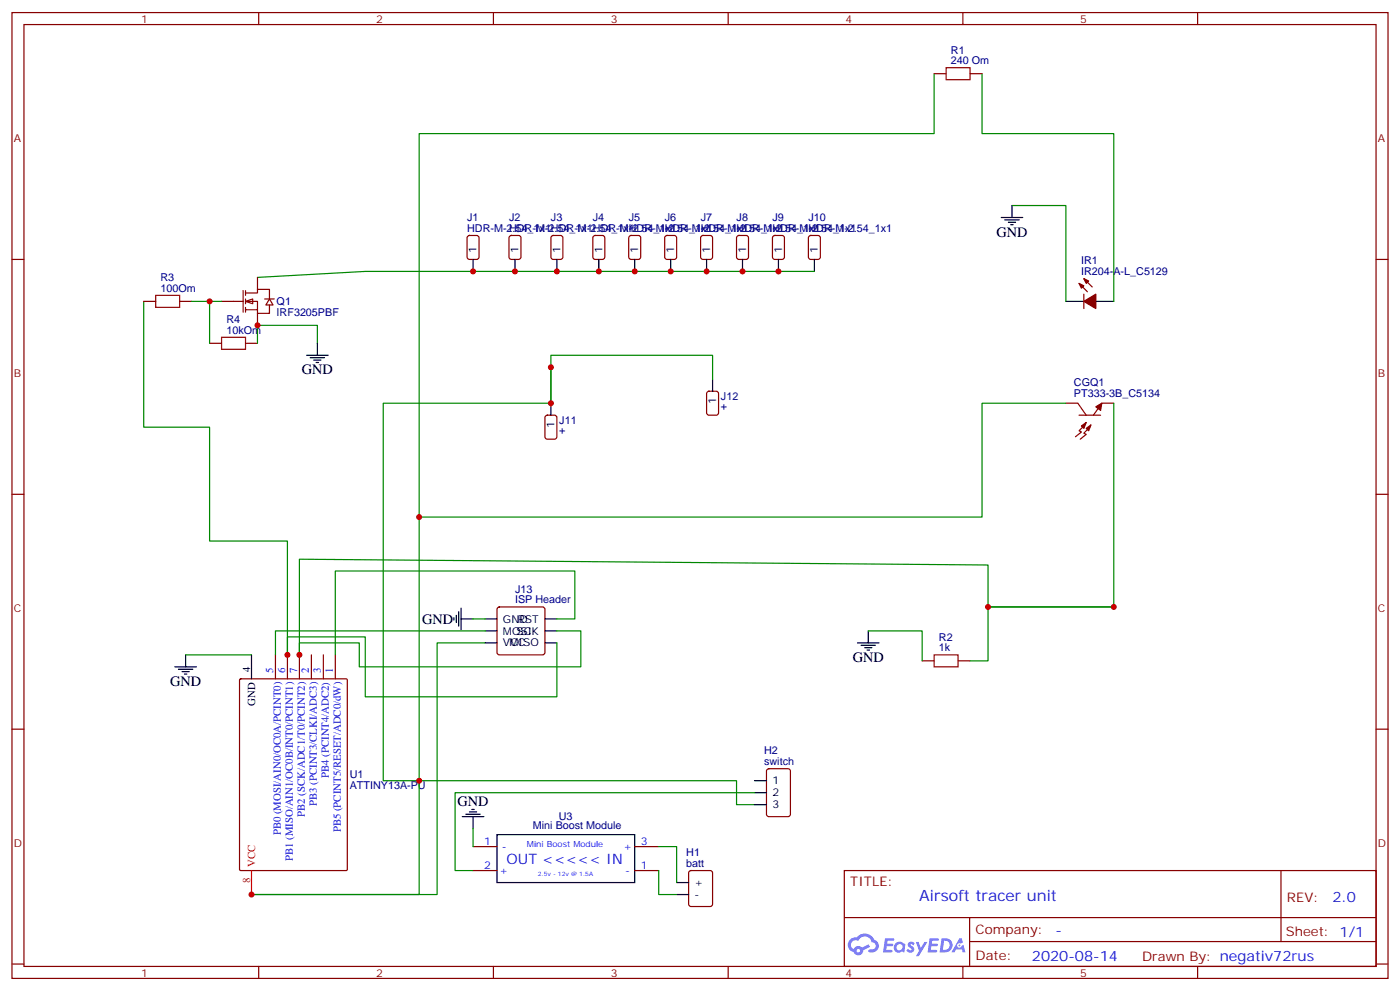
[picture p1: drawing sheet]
<svg xmlns="http://www.w3.org/2000/svg" width="412mm" height="292mm" viewBox="0 0 412 292" stroke-linecap="round" stroke-linejoin="round" font-family="sans-serif">
<g fill="none" stroke="#870000" stroke-width=".35">
<path d="M3.5 3.7h405.4v284.3h-405.4zM7.1 7.2h398.2v277.3h-398.2zM76.2 3.7v3.5M145.3 3.7v3.5M214.5 3.7v3.5M283.6 3.7v3.5M352.8 3.7v3.5M3.5 76.4h3.6M405.3 76.4h3.6M3.5 145.5h3.6M405.3 145.5h3.6M3.5 214.7h3.6"/>
<path d="M405.3 214.7h3.6M248.7 256.3h156.6v28.2h-156.6zM377.3 256.3v20.9M248.7 270.1h156.5M285.6 277.2h119.6M285.6 270.1v14.2M3.5 283.8h3.6M76.2 284.5v3.5M145.3 284.5v3.5M214.5 284.5v3.5M283.6 284.5v3.5M352.8 284.5v3.5"/>
<path d="M405.3 283.8h3.6"/>
</g>
<g fill="#5487ff">
<path d="M267.7 277.5a1.22 1.22 0 0 1 1.7 .2l-.4 .6a.47 .47 0 0 0-.3-.4 .47 .47 0 0 0-.5 .2l.1 .2a1.14 1.14 0 0 1 .8 1.8 1.14 1.14 0 0 1-1.9 0l-.2-.2 .5-.6 .7 .5a.29 .29 0 0 0 .3-.3 .29 .29 0 0 0-.2-.3 1.04 1.04 0 0 1-.6-1.7z"/>
<path d="M260.7 276.2h2.4l.3 .2-.2 .5-1.8 .1-.1 .8h1.5l.3 .4-.3 .4h-1.6l-.2 1.1h1.7l.2 .3-.2 .3-2.6 .1z"/>
<path d="M273.8 276.2h2.4l.3 .2-.1 .5-1.8 .1-.2 .8h1.6l.3 .4-.4 .4-1.6-.1-.1 1.1 1.7 .1 .2 .3-.2 .3-2.6 .1z"/>
<path d="M282.6 276.2h.7l.3 1.3-.6 .3a.69 .69 0 0 0-1 .3 .69 .69 0 0 0 .4 .9 .69 .69 0 0 0 .9-.6l.5-.2 .6 2.2h-.8l-.2-.9h-1.8l-.5 .9h-.8z"/>
<path d="M269.8 277.3h.8l.6 1.8 1.1-1.8h.9l-2.6 4.2h-.8l.9-1.5z"/>
<path d="M277.4 276.2l-.6 4.2h1.3a2.11 2.11 0 0 0 2.5-2.1 2.11 2.11 0 0 0-2.5-2.1zM278.1 277a1.39 1.39 0 0 1 1.7 1.4 1.39 1.39 0 0 1-1.8 1.2h-.3z"/>
<path d="M263.7 277.8a1.54 1.54 0 0 0-.1 2.2 1.54 1.54 0 0 0 2.2 .1l.6 .3 .3-2.3-.2-.3h-.4a1.49 1.49 0 0 0-2.4 0zM264 278.8a.94 .94 0 0 1 1.8 0 .94 .94 0 0 1-1.8 0z"/>
<path d="M250.4 276.6a2.18 2.18 0 0 0 1.1 3.7 1.44 1.44 0 0 0 1.6 .9 1.44 1.44 0 0 0 1.2-1.4l2-1.1-.5-.7-1.9 1a1.47 1.47 0 0 0-2.4 .4 1.39 1.39 0 0 1-.7-1.9 1.39 1.39 0 0 1 2-.5 2.12 2.12 0 0 1 2.2-1.3 2.12 2.12 0 0 1 1.9 1.7 1.14 1.14 0 0 1 1.1 1.4 1.14 1.14 0 0 1-1.7 .7 .43 .43 0 0 0-.5 .4 .43 .43 0 0 0 .4 .5 1.98 1.98 0 0 0 2.5-1.2 1.98 1.98 0 0 0-1.2-2.6 3.1 3.1 0 0 0-5.3-.6l-.9 .1zM252.3 279.9a.55 .55 0 0 1 1.1 0 .55 .55 0 0 1-1.1 0z"/>
<circle cx="282.6" cy="278.3" r=".26"/>
</g>
<g fill="none" stroke="#870000" stroke-width=".35">
<path d="M275.2 21.7h3.5M285.8 21.7h3.5M137.8 69.5l.5-.2h2.1l.7 .5v5.9l-.5 .6-2.3 .1-.7-.5v-5.9zM150.2 69.5l.4-.2h2.2l.6 .5 .1 5.9-.5 .6-2.4 .1-.6-.5-.1-5.9zM162.5 69.5l.5-.2h2.1l.7 .5v5.9l-.5 .6-2.3 .1-.7-.5v-5.9zM174.9 69.5l.4-.2h2.1l.7 .5 .1 5.9-.5 .6-2.4 .1-.6-.5-.1-5.9zM185.4 69.5l.5-.2h2.1l.7 .5v5.9l-.4 .6-2.4 .1-.6-.5-.1-5.9zM196 69.5l.5-.2h2.1l.7 .5v5.9l-.4 .6-2.4 .1-.7-.5v-5.9zM206.6 69.5l.5-.2h2.1l.6 .5 .1 5.9-.5 .6-2.3 .1-.7-.5v-5.9zM217.2 69.5l.5-.2h2.1l.6 .5 .1 5.9-.5 .6-2.3 .1-.7-.5v-5.9zM227.8 69.5l.4-.2h2.2l.6 .5 .1 5.9-.5 .6-2.4 .1-.6-.5-.1-5.9zM238.4 69.5l.4-.2h2.1l.7 .5 .1 5.9-.5 .6-2.4 .1-.6-.5-.1-5.9z"/>
<path d="M317.9 83.4l2.4 2.5M319.3 82l2.4 2.5M319.3 86.6v4.2M208.4 115.4l.4-.2h2.2l.6 .4 .1 5.9-.5 .7h-2.4l-.6-.4-.1-5.9zM314 118.7h3.5l2.5 3.5M328.1 118.7h-3.5l-2.5 3.5M160.7 122.4l.5-.2h2.1l.7 .5v5.9l-.4 .6-2.4 .1-.6-.5-.1-5.9zM317.9 122.2h6.3M319.6 125.1l-1.7 1.7 .7 .4-1.8 1.4M321 125.8l-1.7 1.7 .7 .4-1.8 1.4M81.1 192.8v7M84.7 192.8v7"/>
<path d="M88.2 192.8v7M91.7 192.8v7M95.2 192.8v7M98.8 192.8v7M271.6 194.6h3.6M282.2 194.6h3.6M70.6 200l.3-.2h31.1l.3 .2v55.9l-.2 .3-31.2 .1-.3-.2zM226 226.5l.5-.2h5.6l.7 .4v13l-.4 .7h-5.9l-.7-.4v-13zM203.1 256.5l.5-.2h5.6l.6 .4 .1 9.5-.5 .6-5.8 .1-.7-.5-.1-9.4z"/>
</g>
<g fill="none" stroke="#000" stroke-width=".35">
<path d="M139.3 76.4v3.5M151.7 76.4v3.5M164 76.4v3.5M176.4 76.4v3.5M187 76.4v3.5M197.6 76.4v3.5M208.1 76.4v3.5M218.7 76.4v3.5M229.3 76.4v3.5M239.9 76.4v3.5M294.9 64h6.4M296 64.7h4.2"/>
<path d="M297 65.4h2.2M297.7 66.1h.7M298.1 60.5v3.5M314 88.7h5.3M322.8 88.7h5.3M162.3 118.7v3.5M209.9 111.7v3.5M51.5 196.3h6.4M52.6 197h4.2M53.6 197.7h2.1M54.3 198.4h.7M54.7 192.8v3.5"/>
<path d="M74.1 192.8v7M252.6 189.3h6.3M253.6 190h4.3M254.7 190.7h2.1M255.4 191.4h.7M255.8 185.7v3.6M137.2 239.7h4.3M138.3 239h2.1M139 238.3h.7M222.2 236.9h3.6M222.2 229.8h3.6M222.2 233.4h3.6"/>
<path d="M136.2 240.4h6.3M139.3 240.4v3.5M199.3 259.8h3.5M199.3 263.3h3.5"/>
</g>
<path d="M74.1 256.3v7" fill="none" stroke="#f00" stroke-width=".35"/>
<g fill="#870000" stroke="#870000" stroke-width=".35">
<path d="M322.8 119.8l1.8-1.1-.4 2.1z"/>
<path d="M320 126.1l1.4-1-.7 1.7z"/>
<path d="M318.6 125.4l1.4-1-.7 1.7z"/>
<path d="M319.3 88.7l3.5-2.1v4.2z"/>
<path d="M317.9 83.4l1.4 .7-.7 .7z"/>
<path d="M319.3 82l1.4 .7-.7 .7z"/>
</g>
<g fill="none" stroke="#008700" stroke-width=".35">
<path d="M275.2 21.7v17.6h-151.7v112.9M289.3 21.7v17.6h38.8v49.4M239.9 79.9h-132.3l-31.8 1.8M298.1 60.5h15.9v28.2M42.3 88.7v37.1h19.4v33.5h23v33.5M162.3 108.1v10.6h-49.4v111.1h10.6v33.5h-49.4h54.7v-74h14.1M314 118.7h-24.7v33.5h-165.8v77.6h93.5v7.1h5.2M328.1 118.7v60h-37.1M291 178.7v-12.4l-202.8-1.7v28.2M291 178.7v15.9h-5.2M291 178.7h37.1M54.7 192.8h19.4"/>
<path d="M255.8 185.7h15.8v8.9"/>
</g>
<path d="M278.7 19.9h7.1v3.6h-7.1zM275.2 192.8h7v3.5h-7z" fill="none" stroke="#a10000" stroke-width=".35"/>
<g fill="#fff" stroke="#870000" stroke-width=".35">
<path d="M72.3 88.7l2.1-.7v1.4z"/>
<path d="M79.4 88l1 1.8h-2.1z"/>
</g>
<g fill="none" stroke="#870000" stroke-width=".35">
<path d="M42.3 88.7h3.6M52.9 88.7h3.5M65.3 88.7h6.3M71.6 85.5v6.4M72.3 86.3h3.5v-1.1h3.6v2.8M72.3 88.7h3.5v3.6h3.6v-2.5M72.3 91.2h3.5M72.3 85.5v1.5M72.3 88v1.4M72.3 90.5v1.4M75.8 81.7v3.5M75.8 92.3v3.5"/>
<path d="M78 88h2.8M61.7 101.1h3.6M72.3 101.1h3.5M146.6 178.9l.5-.2h12.7l.5 .2 .2 .5v12.7l-.2 .5-.5 .2h-12.7l-.5-.2-.2-.5v-12.7zM139.3 256.3h7.1M139.3 249.2h7.1M187 256.3h7M187 249.2h7"/>
</g>
<path d="M45.9 87h7v3.5h-7zM65.3 99.3h7v3.5h-7z" fill="none" stroke="#a10000" stroke-width=".35"/>
<g fill="none" stroke="#008700" stroke-width=".35">
<path d="M56.4 88.7h8.9M61.7 88.7v12.4M75.8 101.1v-5.3h17.7v5.3M209.9 111.7v-7.1h-47.6v14.1M139.3 182.2h3.6M142.9 185.7h-61.8v7.1M164 182.2h5.3v-14.1h-70.5v24.7M164 185.7h7.1v10.6h-65.3v-7h-17.6v3.5M164 189.3v15.8h-56.4v-17.6h-22.9v5.3M222.2 233.4h-88.1v22.9h5.2M139.3 243.9v5.3M194 249.2h5.3v10.6"/>
<path d="M194 256.3v7h5.3"/>
</g>
<g fill="none" stroke="#000" stroke-width=".35">
<path d="M90.3 104.6h6.4M91.4 105.3h4.2M92.4 106h2.1M93.1 106.7h.7M93.5 101.1v3.5M135.8 179v6.4M133.7 181.9v.7M134.4 181.2v2.1M135.1 180.1v4.2M135.8 182.2h3.5M142.9 182.2h3.5M142.9 185.7h3.5"/>
<path d="M142.9 189.3h3.5M160.5 182.2h3.5M160.5 185.7h3.5M160.5 189.3h3.5M146.4 245.7h40.6v14.1h-40.6z"/>
</g>
<g fill="#c00">
<circle cx="74.1" cy="263.3" r=".88"/>
<circle cx="123.5" cy="152.2" r=".88"/>
<circle cx="328.1" cy="178.7" r=".88"/>
<circle cx="291" cy="178.7" r=".88"/>
<circle cx="139.3" cy="79.9" r=".88"/>
<circle cx="151.7" cy="79.9" r=".88"/>
<circle cx="164" cy="79.9" r=".88"/>
<circle cx="176.4" cy="79.9" r=".88"/>
<circle cx="187" cy="79.9" r=".88"/>
<circle cx="197.6" cy="79.9" r=".88"/>
<circle cx="208.1" cy="79.9" r=".88"/>
<circle cx="218.7" cy="79.9" r=".88"/>
<circle cx="229.3" cy="79.9" r=".88"/>
<circle cx="123.5" cy="229.8" r=".88"/>
<circle cx="61.7" cy="88.7" r=".88"/>
<circle cx="75.8" cy="95.8" r=".88"/>
<circle cx="162.3" cy="118.7" r=".88"/>
<circle cx="162.3" cy="108.1" r=".88"/>
<circle cx="88.2" cy="192.8" r=".88"/>
<circle cx="84.7" cy="192.8" r=".88"/>
</g>
<text font-size="4.6" fill="#00f" x="270.8" y="265.3">Airsoft tracer unit</text>
<g font-size="4.2">
<text x="293.5" y="69.7">GND</text>
<text x="88.9" y="110.2">GND</text>
<text x="124.4" y="183.7">GND</text>
<text x="251.2" y="194.9">GND</text>
<text x="50.1" y="202">GND</text>
<text x="134.8" y="237.2">GND</text>
</g>
<g font-size="4.2" fill="#00f">
<text x="149.2" y="254.2">OUT &lt;&lt;&lt;&lt;&lt; IN</text>
<text x="392.5" y="265.6">2.0</text>
<text x="310.9" y="275.1">-</text>
<text x="304" y="282.9">2020-08-14</text>
</g>
<g font-size="3.9" fill="#800">
<text x="250.5" y="260.9">TITLE:</text>
<text x="379.1" y="265.6">REV:</text>
<text x="287.4" y="275.1">Company:</text>
<text x="378.7" y="275.7">Sheet: 1/1</text>
<text x="287.4" y="282.8">Date:</text>
<text x="336.4" y="282.8">Drawn By: negativ72rus</text>
</g>
<g font-size="3.2" fill="#800">
<text x="41.6" y="6.7">1</text>
<text x="110.8" y="6.7">2</text>
<text x="179.9" y="6.7">3</text>
<text x="249.1" y="6.7">4</text>
<text x="318.2" y="6.7">5</text>
<text x="4.1" y="41.8">A</text>
<text x="405.9" y="41.8">A</text>
<text x="4.1" y="110.9">B</text>
<text x="405.9" y="110.9">B</text>
<text x="4.1" y="180.1">C</text>
<text x="405.9" y="180.1">C</text>
<text x="4.1" y="249.2">D</text>
<text x="405.9" y="249.2">D</text>
<text x="41.6" y="287.5">1</text>
<text x="110.8" y="287.5">2</text>
<text x="179.9" y="287.5">3</text>
<text x="249.1" y="287.5">4</text>
<text x="318.2" y="287.5">5</text>
</g>
<g font-size="3.2" fill="#000080">
<text x="280.1" y="15.8">R1</text>
<text x="280.1" y="18.9">240 Om</text>
<text x="137.6" y="65.2">J1</text>
<text x="150" y="65.2">J2</text>
<text x="162.3" y="65.2">J3</text>
<text x="174.7" y="65.2">J4</text>
<text x="185.2" y="65.2">J5</text>
<text x="195.8" y="65.2">J6</text>
<text x="206.4" y="65.2">J7</text>
<text x="217" y="65.2">J8</text>
<text x="227.6" y="65.2">J9</text>
<text x="238.2" y="65.2">J10</text>
<text x="137.6" y="68.3">HDR-M-2.54_1x1HDR-M-2.54_1x1</text>
<text x="150" y="68.3">HDR-M-2.54_1x1HDR-M-2.54_1x1</text>
<text x="185.2" y="68.3">HDR-M-2.54_1x1</text>
<text x="195.8" y="68.3">HDR-M-2.54_1x1</text>
<text x="206.4" y="68.3">HDR-M-2.54_1x1</text>
<text x="217" y="68.3">HDR-M-2.54_1x1</text>
<text x="227.6" y="68.3">HDR-M-2.54_1x1</text>
<text x="238.2" y="68.3">HDR-M-2.54_1x1</text>
<text x="318.5" y="77.8">IR1</text>
<text x="47.3" y="82.8">R3</text>
<text x="318.5" y="81">IR204-A-L_C5129</text>
<text x="47.3" y="85.9">100Om</text>
<text x="81.5" y="89.8">Q1</text>
<text x="66.7" y="95.2">R4</text>
<text x="81.5" y="93">IRF3205PBF</text>
<text x="66.7" y="98.2">10kOm</text>
<text x="316.4" y="113.8">CGQ1</text>
<text x="212.4" y="117.8">J12</text>
<text x="316.4" y="116.9">PT333-3B_C5134</text>
<text x="164.8" y="124.8">J11</text>
<text x="212.4" y="120.8">+</text>
<text x="164.7" y="127.9">+</text>
<text x="151.7" y="177.6">ISP Header</text>
<text x="151.7" y="174.4">J13</text>
<text x="276.6" y="191.7">1k</text>
<text x="276.6" y="188.6">R2</text>
<text x="225.1" y="225.2">switch</text>
<text x="225.1" y="222.1">H2</text>
<text x="103" y="232.3">ATTINY13A-PU</text>
<text x="103" y="229.1">U1</text>
<text x="157" y="243.9">Mini Boost Module</text>
<text x="164.6" y="241.4">U3</text>
<text x="202.2" y="255.2">batt</text>
<text x="202.2" y="252.1">H1</text>
</g>
<g font-size="3.2">
<text x="140.4" y="74.6" transform="rotate(-90 140.4 74.6)">1</text>
<text x="152.8" y="74.6" transform="rotate(-90 152.8 74.6)">1</text>
<text x="165.1" y="74.6" transform="rotate(-90 165.1 74.6)">1</text>
<text x="177.4" y="74.6" transform="rotate(-90 177.4 74.6)">1</text>
<text x="188" y="74.6" transform="rotate(-90 188 74.6)">1</text>
<text x="198.6" y="74.6" transform="rotate(-90 198.6 74.6)">1</text>
<text x="209.2" y="74.6" transform="rotate(-90 209.2 74.6)">1</text>
<text x="219.8" y="74.6" transform="rotate(-90 219.8 74.6)">1</text>
<text x="230.4" y="74.6" transform="rotate(-90 230.4 74.6)">1</text>
<text x="240.9" y="74.6" transform="rotate(-90 240.9 74.6)">1</text>
<text x="211" y="119" transform="rotate(-90 211 119)">1</text>
<text x="163.3" y="126" transform="rotate(-90 163.3 126)">1</text>
<text x="148.2" y="183.3">GND</text>
<text x="152.4" y="183.3">RST</text>
<text x="148.2" y="186.8">MOSI</text>
<text x="148.2" y="190.3">VCC</text>
<text x="150.1" y="190.3">MISO</text>
<text x="152.2" y="186.8">SCK</text>
<text x="73.7" y="197.7" transform="rotate(-90 73.7 197.7)">4</text>
<text x="75.1" y="207.8" transform="rotate(-90 75.1 207.8)">GND</text>
<text x="227.5" y="230.9">1</text>
<text x="227.5" y="237.9">3</text>
<text x="227.5" y="234.4">2</text>
<text x="204.6" y="260.9">+</text>
<text x="204.6" y="264.4">-</text>
</g>
<g font-size="3.2" fill="#00f">
<text x="80.4" y="198.1" transform="rotate(-90 80.4 198.1)">5</text>
<text x="84" y="198.1" transform="rotate(-90 84 198.1)">6</text>
<text x="87.5" y="198.1" transform="rotate(-90 87.5 198.1)">7</text>
<text x="91" y="198.1" transform="rotate(-90 91 198.1)">2</text>
<text x="94.5" y="198.1" transform="rotate(-90 94.5 198.1)">3</text>
<text x="98.1" y="198.1" transform="rotate(-90 98.1 198.1)">1</text>
<text x="96.8" y="229.1" transform="rotate(-90 96.8 229.1)">PB4 (PCINT4/ADC2)</text>
<text x="93.3" y="237.3" transform="rotate(-90 93.3 237.3)">PB3 (PCINT3/CLKI/ADC3)</text>
<text x="82.7" y="246" transform="rotate(-90 82.7 246)">PB0 (MOSI/AIN0/OC0A/PCINT0)</text>
<text x="89.8" y="240.5" transform="rotate(-90 89.8 240.5)">PB2 (SCK/ADC1/T0/PCINT2)</text>
<text x="100.4" y="245.1" transform="rotate(-90 100.4 245.1)">PB5 (PCINT5/RESET/ADC0/dW)</text>
<text x="142.6" y="248.9">1</text>
<text x="147.8" y="250.3">-</text>
<text x="183.7" y="250.3">+</text>
<text x="188.7" y="248.9">3</text>
<text x="86.3" y="253.5" transform="rotate(-90 86.3 253.5)">PB1 (MISO/AIN1/OC0B/INT0/PCINT1)</text>
<text x="142.6" y="255.9">2</text>
<text x="147.1" y="257.4">+</text>
<text x="184.1" y="257.4">-</text>
<text x="188.7" y="255.9">1</text>
</g>
<g font-size="3.2" fill="#f00">
<text x="75.1" y="255.2" transform="rotate(-90 75.1 255.2)">VCC</text>
<text x="73.7" y="260" transform="rotate(-90 73.7 260)">8</text>
</g>
<text font-size="2.5" fill="#00f" x="155.2" y="249.4">Mini Boost Module</text>
<text font-size="1.8" fill="#00f" x="158.4" y="257.9">2.5v - 12v @ 1.5A</text>
</svg>
